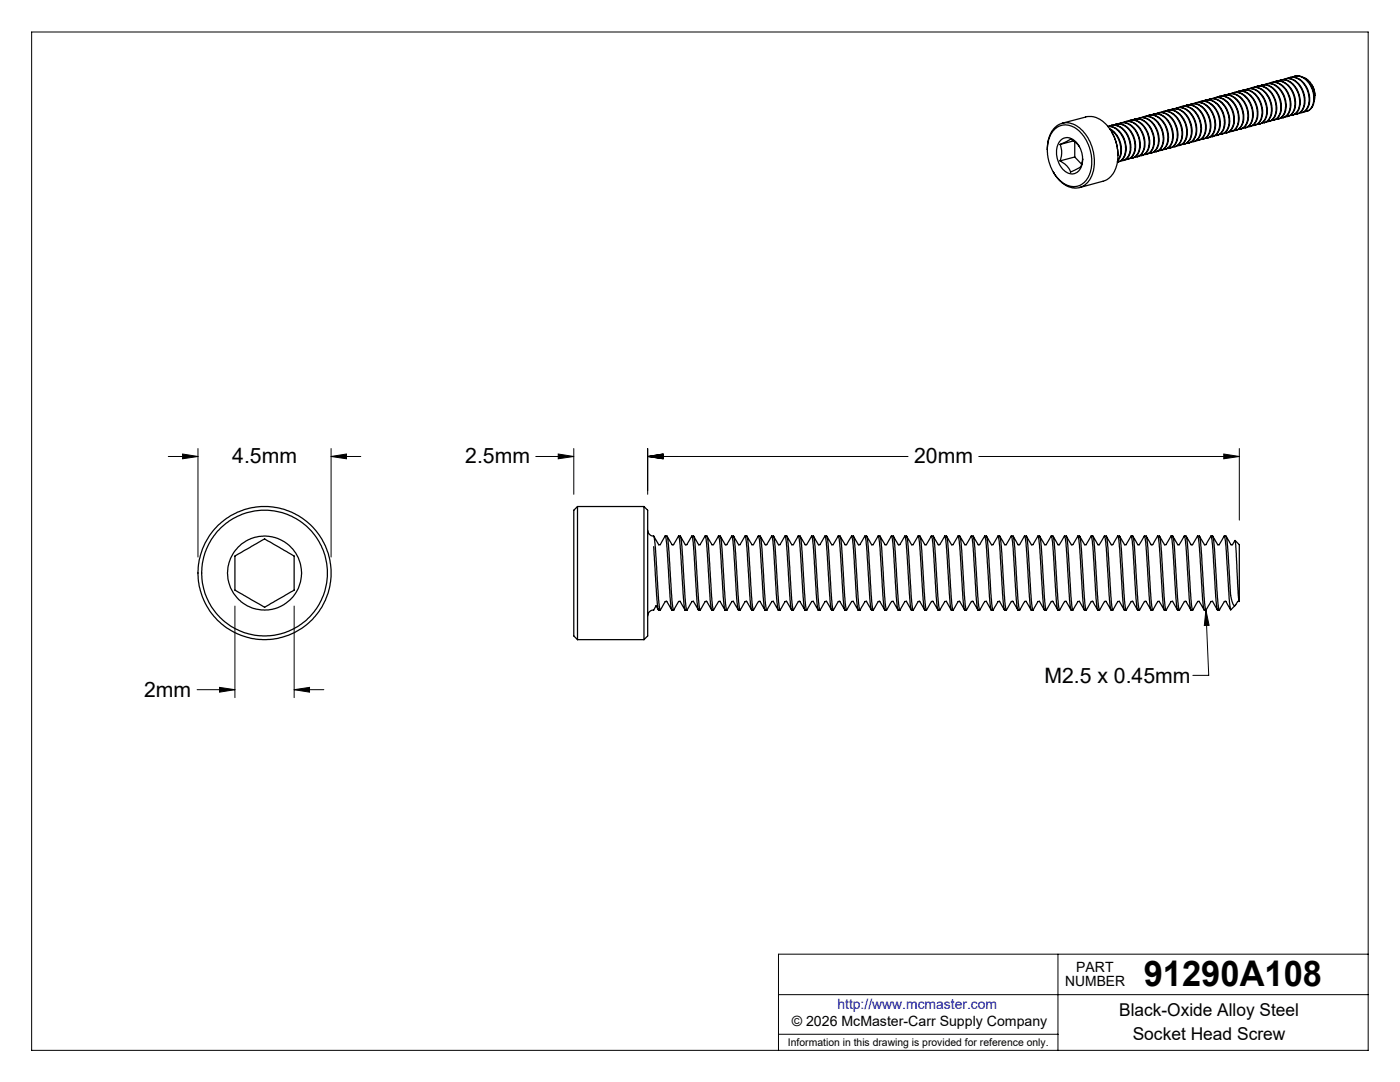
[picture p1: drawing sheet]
<svg xmlns="http://www.w3.org/2000/svg" width="279mm" height="216mm" viewBox="0 0 279 216" stroke-linecap="round" stroke-linejoin="round" font-family="sans-serif">
<g fill="none" stroke="#000" stroke-width=".2">
<path d="M6.3 6.4h266.7v203.2h-266.7zM33.6 91.1h5.9M36.4 90.6l3.1 .5-3.1 .4zM39.5 89.5v21.7M66.1 91.1l3-.5v.9zM66.1 89.5v21.7M66.1 91.1h5.9M106.9 91.1h7.6M111.4 90.6l3.1 .5-3.1 .4zM114.5 89.5v9.1M129.3 91.1l3-.5v.9zM129.3 91.1h51.9"/>
<path d="M129.3 89.5v9.1M195.3 91.1h52M244.2 90.6l3.1 .5-3.1 .4zM247.3 89.5v14.3M39.3 137.6h7.6M43.8 137.2l3.1 .4-3.1 .5zM46.9 120.9v18.3M58.7 137.6l3.1-.4v.9zM58.7 120.9v18.3M58.7 137.6h5.9M240.7 121.7l.6 3.1h-1zM240.7 121.7l.5 13.1h-3.1"/>
<path d="M155.4 198.5h117.6M211.1 190.4v19.2M273 190.4h-117.6v19.2M155.4 206.4h55.7"/>
</g>
<g fill="none" stroke="#000" stroke-width=".25">
<path d="M241.1 19.9a2.62 2.62 0 0 1 3.3 1.4 4.3 4.3 0 0 1 .1 5l-.6 .4-.5 .1M241.4 19.8a3.2 3.2 0 0 1 3.7 2.5 3.5 3.5 0 0 1-.9 4.3l-.4 .2M242 19.6a2.9 2.9 0 0 1 3.7 2 3.8 3.8 0 0 1-.6 4.8l-.8 .2M242.4 19.5a3.1 3.1 0 0 1 3.5 2.2 3.8 3.8 0 0 1-.6 4.6l-.5 .2M242.9 19.4a2.93 2.93 0 0 1 3.7 1.9 3.8 3.8 0 0 1-.5 4.8l-.8 .2M243.3 19.3a3.1 3.1 0 0 1 3.6 2.3 3.7 3.7 0 0 1-.7 4.5l-.5 .1M243.8 19.2a2.9 2.9 0 0 1 3.7 1.9 3.9 3.9 0 0 1-.4 4.7l-.9 .3M244.3 19a3.3 3.3 0 0 1 3.6 2.6 3.4 3.4 0 0 1-1 4.3l-.3 .1M244.8 18.9a2.81 2.81 0 0 1 3.5 1.6 4.1 4.1 0 0 1-.2 5l-.9 .3M245.2 18.8a3.3 3.3 0 0 1 3.7 2.7 3.3 3.3 0 0 1-.9 4.1l-.4 .2M245.7 18.7a2.75 2.75 0 0 1 3.5 1.5 4.4 4.4 0 0 1 0 4.9l-.5 .3-.6 .1M246.1 18.5a3.2 3.2 0 0 1 3.7 2.6 3.5 3.5 0 0 1-.9 4.3l-.4 .1"/>
<path d="M246.7 18.4a2.67 2.67 0 0 1 3.4 1.4 4.4 4.4 0 0 1 .1 5l-.5 .4-.7 .1M247.2 18.2a3.3 3.3 0 0 1 3.4 2.4 3.8 3.8 0 0 1-.6 4.4l-.6 .3M247.2 18.2h-.1M247.6 18.2a2.77 2.77 0 0 1 3.6 1.7 4 4 0 0 1-.3 4.8l-.5 .3h-.4M248 18a3.3 3.3 0 0 1 3.7 2.7 3.3 3.3 0 0 1-1 4.2l-.3 .1M248.6 17.9a2.62 2.62 0 0 1 3.4 1.4 4.2 4.2 0 0 1-.1 5.2l-.4 .2-.6 .1M249 17.7a3.3 3.3 0 0 1 3.6 2.6 3.5 3.5 0 0 1-.9 4.3l-.4 .2M249.5 17.6a2.9 2.9 0 0 1 3.7 2 3.8 3.8 0 0 1-.5 4.7l-.9 .3M249.9 17.5a3.1 3.1 0 0 1 3.4 2 3.8 3.8 0 0 1-.5 4.8l-.5 .2M250.4 17.4a2.93 2.93 0 0 1 3.7 1.9 3.8 3.8 0 0 1-.5 4.8l-.8 .2M250.8 17.3a3.2 3.2 0 0 1 3.7 2.5 3.6 3.6 0 0 1-.8 4.3l-.5 .1M251.4 17.1a2.92 2.92 0 0 1 3.7 1.9 3.9 3.9 0 0 1-.5 4.8l-.9 .3"/>
<path d="M251.8 17a3.1 3.1 0 0 1 3.5 2.2 3.7 3.7 0 0 1-.7 4.6l-.5 .2M252.3 16.9a2.75 2.75 0 0 1 3.5 1.6 4 4 0 0 1-.2 5l-.4 .2-.5 .1M252.7 16.8a3.3 3.3 0 0 1 3.7 2.7 3.3 3.3 0 0 1-1 4.2h-.3M253.3 16.7a2.6 2.6 0 0 1 3.2 1.2 4.5 4.5 0 0 1 .3 5.2l-.5 .3-.7 .1M253.6 16.5a3.4 3.4 0 0 1 3.8 2.7 3.5 3.5 0 0 1-1 4.2l-.4 .1M254.2 16.4a2.71 2.71 0 0 1 3.5 1.6 4.2 4.2 0 0 1-.1 4.9l-.5 .3-.6 .1M254.6 16.2a3.2 3.2 0 0 1 3.6 2.4 3.8 3.8 0 0 1-.6 4.4l-.6 .2M255.1 16.2a2.62 2.62 0 0 1 3.4 1.3 4.1 4.1 0 0 1-.1 5.2l-.5 .3h-.4M255.5 16a3.3 3.3 0 0 1 3.6 2.4 3.6 3.6 0 0 1-.8 4.5l-.4 .1M256.1 15.9a2.8 2.8 0 0 1 3.6 1.7 4 4 0 0 1-.3 4.9l-.4 .2-.6 .1M256.5 15.7a3.3 3.3 0 0 1 3.6 2.6 3.5 3.5 0 0 1-.8 4.3l-.5 .2M257 15.6a2.85 2.85 0 0 1 3.6 1.8 3.9 3.9 0 0 1-.4 4.9l-.8 .2"/>
<path d="M257.4 15.5a3.1 3.1 0 0 1 3.4 2 3.9 3.9 0 0 1-.4 4.7l-.6 .3M258 15.4a2.93 2.93 0 0 1 3.7 1.9 3.7 3.7 0 0 1-.6 4.8l-.8 .2M258.3 15.2a3.2 3.2 0 0 1 3.7 2.6 3.5 3.5 0 0 1-.7 4.2l-.6 .2M260.1 15.5a3.9 3.9 0 0 1 2.2 4.5M261.8 16.9l.4 .8 .2 1.4M209 29.9l.1-1.3 .2-1a3.6 3.6 0 0 1 2.7-3 3.6 3.6 0 0 1 3.8 1.3l1.3 1.6 .9 2.1 .4 2.2-.1 1.6-.2 1.1a3.6 3.6 0 0 1-2.7 2.9 3.6 3.6 0 0 1-3.8-1.3l-.9-.9-.5-.9M210.5 25.8l.2-.2a3.6 3.6 0 0 1 5.2 1.1l.5 .7 .8 1.5 .6 2.1v2.5l-.4 1.4-.4 .7a3.4 3.4 0 0 1-5.5 .3l-.9-.9-.7-1.2-.6-1.5-.2-1.4v-1.9l.2-1.3 .4-.9zM211.6 28.8l1.7-.8a.6 .6 0 0 1 .9 .1l1.2 1.2M211.6 28.8a4.4 4.4 0 0 1 0 3.3M211.7 28l.9-.5 1 .1 1.3 .9 .7 1.1 .4 1.6-.1 1.7-.6 1.2-.8 .5h-1l-.8-.3-.8-.8-.6-.9-.3-1.1-.1-1.6 .3-1.2zM212 24.6l5-1.3a4.9 4.9 0 0 1 4.7 2.8l1 2.2 .4 2.2v1.5l-.3 1.1-.4 1.1-.4 .7a3.4 3.4 0 0 1-1.9 1.3l-4.7 1.2M214.2 28.1l-2.6 .7"/>
<path d="M214.5 31.3l1.4 1.5M214.5 28.3v3M214.5 31.3l-2.9 .8M216 31.6v.1a2.12 2.12 0 0 1-1.7 2.3l-.7 .3a3.9 3.9 0 0 0-2-2.2M221.1 25.2a3.7 3.7 0 0 1 3.5 3.6 2.78 2.78 0 0 1-1.4 3.5M221.1 25.2a3.8 3.8 0 0 1 3.4 3.5 2.95 2.95 0 0 1-1.3 3.6h-.2M221.3 25.2a2.86 2.86 0 0 1 3.6 1.8 4 4 0 0 1-.3 4.8l-.9 .3M221.4 25.7a4.6 4.6 0 0 1 1.8 6.2l-.2 .2M221.5 25.8a4.7 4.7 0 0 1 1.6 6.1v.1M221.7 25a3.3 3.3 0 0 1 3.7 2.6 3.5 3.5 0 0 1-.9 4.3l-.3 .1M221.9 26.3l.9 2.2 .3 1.4v1.1M222.2 24.9a2.9 2.9 0 0 1 3.8 2 3.8 3.8 0 0 1-.5 4.7l-.9 .3"/>
<path d="M222.6 24.8a3.1 3.1 0 0 1 3.6 2.2 3.8 3.8 0 0 1-.7 4.6l-.5 .2M223.2 24.7a2.75 2.75 0 0 1 3.5 1.5 4 4 0 0 1-.3 5.2l-.9 .2M223.6 24.6a3.2 3.2 0 0 1 3.6 2.5 3.6 3.6 0 0 1-.7 4.3l-.5 .1M224.1 32h.1M224.1 24.4a2.78 2.78 0 0 1 3.5 1.6 4.2 4.2 0 0 1-.1 4.9l-.3 .3-.7 .1M224.5 24.3a3.3 3.3 0 0 1 3.7 2.5 3.5 3.5 0 0 1-.8 4.3l-.5 .2M225.1 24.2a2.77 2.77 0 0 1 3.6 1.7 4.1 4.1 0 0 1-.2 4.8l-.4 .3-.7 .1M225.5 24a3.3 3.3 0 0 1 3.7 2.8 3.3 3.3 0 0 1-1 4.1l-.3 .1M226 24a2.62 2.62 0 0 1 3.4 1.3 4.4 4.4 0 0 1 .1 5.1l-.6 .4h-.5M226.4 23.8a3.2 3.2 0 0 1 3.6 2.4 3.6 3.6 0 0 1-.8 4.5l-.4 .1M226.9 23.7a2.71 2.71 0 0 1 3.6 1.6 4 4 0 0 1-.3 5l-.9 .3M227.4 23.5a3.2 3.2 0 0 1 3.5 2.4 3.8 3.8 0 0 1-.6 4.4l-.6 .3"/>
<path d="M227.9 23.4a2.83 2.83 0 0 1 3.6 1.8 4 4 0 0 1-.3 4.8l-.9 .3M228.3 23.3a3.1 3.1 0 0 1 3.5 2.2 3.6 3.6 0 0 1-.7 4.7l-.4 .1M228.8 23.2a2.88 2.88 0 0 1 3.6 1.7 4.1 4.1 0 0 1-.2 4.9l-1 .3M229.2 23a3.3 3.3 0 0 1 3.7 2.6 3.5 3.5 0 0 1-.9 4.3l-.4 .1M229.8 22.9a2.85 2.85 0 0 1 3.6 1.8 3.9 3.9 0 0 1-.4 4.9l-.9 .2M230.2 22.8a3.1 3.1 0 0 1 3.5 2.2 3.8 3.8 0 0 1-.7 4.6l-.4 .2M230.7 22.7a2.75 2.75 0 0 1 3.5 1.5 4 4 0 0 1-.3 5.2l-.9 .2M231.1 22.5a3.2 3.2 0 0 1 3.6 2.6 3.6 3.6 0 0 1-.7 4.3l-.5 .1M231.6 22.4a2.78 2.78 0 0 1 3.6 1.6 4.2 4.2 0 0 1-.1 4.9l-.4 .3-.7 .1M232.1 22.3a3.1 3.1 0 0 1 3.5 2.4 3.8 3.8 0 0 1-.6 4.3l-.6 .3M232.6 22.2a2.77 2.77 0 0 1 3.6 1.7 4.1 4.1 0 0 1-.2 4.8l-.4 .3-.7 .1M233 22a3.3 3.3 0 0 1 3.7 2.8 3.3 3.3 0 0 1-.9 4.1l-.4 .1"/>
<path d="M233.5 21.9a2.62 2.62 0 0 1 3.4 1.4 4.3 4.3 0 0 1 .1 5l-.6 .5h-.5M233.9 21.8a3.2 3.2 0 0 1 3.6 2.4 3.6 3.6 0 0 1-.8 4.4l-.4 .2M234.5 21.7a2.71 2.71 0 0 1 3.5 1.5 3.9 3.9 0 0 1-.4 5.2l-.8 .2M234.9 21.5a2.98 2.98 0 0 1 3.3 1.9 3.8 3.8 0 0 1-.5 4.9l-.5 .2M235.4 21.4a2.93 2.93 0 0 1 3.7 2 3.8 3.8 0 0 1-.5 4.7l-.8 .2M235.8 21.3a3.1 3.1 0 0 1 3.5 2.2 3.6 3.6 0 0 1-.7 4.7l-.4 .1M236.4 21.2a2.88 2.88 0 0 1 3.6 1.9 3.9 3.9 0 0 1-.3 4.7l-1 .3M236.7 21a3.3 3.3 0 0 1 3.7 2.6 3.4 3.4 0 0 1-1 4.3l-.3 .1M237.3 20.9a2.81 2.81 0 0 1 3.5 1.6 4.1 4.1 0 0 1-.2 5l-1 .3M237.7 20.8a3.1 3.1 0 0 1 3.5 2.2 3.8 3.8 0 0 1-.6 4.6l-.5 .2M238.2 20.7a2.75 2.75 0 0 1 3.5 1.5 4.2 4.2 0 0 1 0 5l-.5 .2-.6 .2M238.6 20.5a3.2 3.2 0 0 1 3.7 2.6 3.6 3.6 0 0 1-.8 4.2l-.5 .2"/>
<path d="M239.1 20.4a2.58 2.58 0 0 1 3.3 1.2 4.4 4.4 0 0 1 .3 5.2l-.5 .4-.7 .1M239.6 20.2a3.3 3.3 0 0 1 3.6 2.6 3.5 3.5 0 0 1-.8 4.3l-.5 .2M240.1 20.2a2.77 2.77 0 0 1 3.6 1.7 4.1 4.1 0 0 1-.2 4.8l-.5 .3-.5 .1M240.5 20a3.3 3.3 0 0 1 3.6 2.4 3.6 3.6 0 0 1-.8 4.5l-.4 .1M260.7 22.2h.1M46.9 110.9l5.9-3.4 1.1 .6 4.8 2.8v6.9l-5.9 3.4-2.7-1.6-3.2-1.8zM115.3 101.1v26.5M115.3 101.1l-.8 .7v25.1l.8 .7M115.3 101.1h13.2M128.5 101.1l.8 .7v25.1l-.8 .7M128.5 101.1v26.5M129.3 105.8a1.4 1.4 0 0 0 1.2 1.3l.3 2.2 .6 10.2 .4 2.2 1-1.7h.3"/>
<path d="M130.5 109.1l.6 10.5 .3 2.1M130.5 107l1 1.7M131.4 108.7h.4l1-1.7a7.9 7.9 0 0 1 .4 3.2l.5 8.8 .4 2.7M132.8 107l.4 .1 .1 1 .8 11.6 .3 2 1-1.7h.3M133 119.9l1.1 1.8M133.1 107l1.1 1.7M134.1 108.7h.3M134.4 108.7l1-1.7 .3 1.9 .7 10.4 .3 2.4M135.4 107l.4 .1 .2 1.2 .7 10.9 .4 2.5 1-1.7M135.7 119.9l1 1.8M135.8 107l1 1.7M136.8 108.7h.3"/>
<path d="M137.1 108.7l1-1.7 .3 2.2 .7 10.9 .3 1.6-1-1.8M138.1 107h.4l.1 .9 .8 11.6 .3 2.2 1.1-1.7h.2M138.5 107l1 1.7M139.4 108.7h.3M139.7 108.7l1-1.7a7.9 7.9 0 0 1 .4 3.2l.6 9.4 .4 2.1-1.1-1.8M140.7 107l.4 .1 .2 1 .7 10.8 .4 2.8 1-1.7h.3M141.1 107l1 1.7M142.1 108.7h.3l1-1.7 .4 2.8 .6 10 .3 1.9-1-1.8M143.4 107l.4 .1 .2 1.2 .7 10.9 .4 2.5 1-1.7M143.8 107l1 1.7M144.7 108.7h.3l1-1.7 .4 2.2 .7 10.9 .3 1.6M146 107h.4l.2 1.3 .8 11.7 .3 1.7 1-1.7"/>
<path d="M146.3 119.9l1.1 1.8M146.4 107l1 1.7M147.4 108.7h.3M147.7 108.7l1-1.7 .4 2.5 .6 10.1 .3 2.1M148.7 107l.4 .1 .2 .8 .8 12.3 .3 1.5 1-1.7h.3M149 119.9l1 1.8M149.1 107l1 1.7M150.1 108.7h.3l1-1.7 .4 2.8 .6 10 .3 1.9M151.4 107l.4 .1 .1 1 .8 11.6 .3 2 1.1-1.7M151.7 119.9l.9 1.8M151.7 107l1.1 1.7M152.7 108.7h.3l1-1.7 .4 2.2 .6 10.1 .3 2.4-1-1.8"/>
<path d="M154 107h.4l.2 1.3 .8 11.7 .3 1.7 1-1.7M154.4 107l1 1.7M155.4 108.7h.2l1.1-1.7 .3 2.2 .7 10.4 .3 2.1M156.7 107h.3l.2 .9 .8 11.6 .3 2.2 1-1.7M157 119.9l1 1.8M157.1 107l.9 1.7M158 108.7h.3l1-1.7a7.9 7.9 0 0 1 .4 3.2l.7 10.1 .3 1.4M159.3 107l.4 .1 .2 1 .8 11.6 .2 2 1.1-1.7h.3M159.6 119.9l1 1.8M159.7 107l1 1.7M160.7 108.7h.3l1-1.7 .3 1.9 .6 10.4 .4 2.4M162 107l.4 .1 .2 1.2 .7 10.9 .4 2.5 1-1.7"/>
<path d="M162.3 119.9l1 1.8M162.3 107l1.1 1.7M163.3 108.7h.4M163.6 108.7l1-1.7 .4 2.2 .7 10.9 .3 1.6M164.6 107h.4l.2 .9 .7 11.6 .4 2.2 1-1.7M164.9 119.9l1 1.8M165 107l1 1.7M166 108.7h.3M166.3 108.7l1-1.7a7.9 7.9 0 0 1 .4 3.2l.6 9.4 .3 2.1M167.3 107l.4 .1 .2 1 .7 10.8 .3 2.8 1.1-1.7h.3M167.6 119.9l1 1.8M167.7 107l1 1.7"/>
<path d="M168.7 108.7h.2l1.1-1.7 .4 2.8 .6 10 .3 1.9M170 107l.4 .1 .1 1 .7 11.1 .4 2.5 1-1.7h.3M170.3 119.9l.9 1.8M170.3 107l1 1.7M171.3 108.7h.3M171.6 108.7l1-1.7 .4 2.2 .6 10.9 .4 1.6M172.6 107h.4l.2 1.3 .8 11.7 .3 1.7 1-1.7h.3M172.9 119.9l1 1.8M173 107l1 1.7M174 108.7h.3M174.2 108.7l1.1-1.7 .3 2.5 .6 10.1 .4 2.1M175.3 107l.4 .1 .1 .8 .8 12.3 .3 1.5 1-1.7h.3"/>
<path d="M175.5 119.9l1.1 1.8M175.6 107l1 1.7M176.6 108.7h.3l1-1.7 .4 2.8 .6 10 .3 1.9M177.9 107h.4l.2 1.1 .7 11.6 .4 2 1-1.7h.3M178.2 119.9l1 1.8M178.3 107l1 1.7M179.3 108.7h.3M179.6 108.7l1-1.7 .2 1.1 .7 11.2 .4 2.4M180.6 107l.4 .1 .2 1.2 .7 10.9 .3 2.5 1.1-1.7h.3M180.9 119.9l1 1.8M180.9 107l1.1 1.7M181.9 108.7h.3"/>
<path d="M182.2 108.7l1-1.7 .4 2.2 .6 10.4 .4 2.1-1.1-1.8M183.2 107h.4l.2 .9 .7 11.6 .4 2.2 1-1.7h.3M183.6 107l1 1.7M184.6 108.7h.3M184.9 108.7l1-1.7a7.9 7.9 0 0 1 .4 3.2l.6 10.1 .3 1.4-1-1.8M185.9 107l.4 .1 .2 1 .6 10.8 .4 2.8 1.1-1.7h.2M186.3 107l1 1.7M187.3 108.7h.2l1.1-1.7 .3 1.9 .6 10.4 .4 2.4-1.1-1.8M188.6 107l.3 .1 .3 1.2 .6 10.9 .4 2.5 1-1.7M188.9 107l1 1.7M189.9 108.7h.3M190.2 108.7l1-1.7 .4 2.2 .6 10.9 .3 1.6"/>
<path d="M191.2 107h.4l.2 .9 .6 10.7 .5 3.1 1-1.7M191.5 119.9l1 1.8M191.6 107l1 1.7M192.5 108.7h.4M192.8 108.7l1.1-1.7a38.7 38.7 0 0 1 .6 7.3l.3 5.3 .4 2.1-1.1-1.8M193.9 107l.4 .1 .1 .8 .8 12.3 .3 1.5 1-1.7h.3M194.2 107l1 1.7M195.2 108.7h.3l1-1.7 .4 2.8 .6 10 .3 1.9-1-1.8M196.5 107l.4 .1 .2 1 .7 11.1 .4 2.5 1-1.7M196.9 107l1 1.7M197.9 108.7h.3l1-1.7 .3 2.2 .7 10.9 .3 1.6M199.2 107h.4l.2 1.3 .7 11.7 .3 1.7 1.1-1.7"/>
<path d="M199.5 119.9l.9 1.8M199.5 107l1.1 1.7M200.5 108.7h.3l1.1-1.7 .3 2.5 .6 10.1 .4 2.1M201.8 107l.4 .1 .2 .8 .7 11.6 .4 2.2 1-1.7M202.1 119.9l1 1.8M202.2 107l1 1.7M203.2 108.7h.3l1-1.7a7.9 7.9 0 0 1 .4 3.2l.5 8.8 .4 2.7M204.5 107l.4 .1 .2 1 .7 11.6 .4 2 1-1.7h.2M204.8 119.9l1 1.8M204.9 107l.9 1.7M205.8 108.7h.4M206.1 108.7l1.1-1.7 .3 1.9 .6 10.4 .4 2.4"/>
<path d="M207.2 107l.3 .1 .3 1.2 .6 10.9 .4 2.5 1-1.7M207.4 119.9l1 1.8M207.5 107l1 1.7M208.5 108.7h.3M208.8 108.7l1-1.7 .3 2.2 .7 10.9 .3 1.6M209.8 107h.4l.2 .9 .7 11.6 .4 2.2 1-1.7M210.1 119.9l1 1.8M210.2 107l1 1.7M211.1 108.7h.4M211.4 108.7l1-1.7a7.9 7.9 0 0 1 .5 3.2l.5 9.4 .4 2.1M212.4 107l.5 .1 .1 1 .7 10.8 .4 2.8 1-1.7h.3M212.7 119.9l1 1.8"/>
<path d="M212.8 107l1 1.7M213.8 108.7h.3l1-1.7 .4 2.8 .6 10 .3 1.9M215.1 107l.4 .1 .2 1.2 .7 10.9 .4 2.5 1-1.7h.3M215.4 119.9l1 1.8M215.5 107l1 1.7M216.5 108.7h.3M216.7 108.7l1.1-1.7 .3 2.2 .7 10.9 .3 1.6M217.8 107h.4l.2 1.3 .7 11.7 .3 1.7 1.1-1.7h.2M218.1 119.9l1 1.8M218.1 107l1 1.7M219.1 108.7h.3M219.4 108.7l1.1-1.7 .3 2.5 .6 10.1 .4 2.1"/>
<path d="M220.4 107l.4 .1 .2 .8 .8 12.3 .3 1.5 1-1.7h.3M220.7 119.9l1 1.8M220.8 107l1 1.7M221.8 108.7h.3l1-1.7 .4 2.8 .6 10 .3 1.9M223.1 107l.4 .1 .2 1 .7 11.6 .4 2 1-1.7h.3M223.4 119.9l1 1.8M223.4 107l1.1 1.7M224.4 108.7h.4M224.7 108.7l1-1.7 .4 2.2 .6 10.1 .3 2.4M225.7 107h.4l.2 1.3 .8 11.7 .3 1.7 1-1.7h.3M226 119.9l1 1.8M226.1 107l1 1.7"/>
<path d="M227.1 108.7h.3M227.4 108.7l1-1.7 .3 2.2 .7 10.4 .3 2.1-1-1.8M228.4 107h.3l.3 .9 .7 11.6 .3 2.2 1.1-1.7h.3M228.8 107l1 1.7M229.7 108.7h.3l1-1.7a7.9 7.9 0 0 1 .5 3.2l.6 10.1 .3 1.4-1.1-1.8M231 107l.5 .1 .1 1 .7 10.8 .4 2.8 1-1.7h.3M231.4 107l1 1.7M232.4 108.7h.3l1-1.7 .3 1.9 .7 10.4 .3 2.4M233.7 107l.4 .1 .2 1.2 .7 10.9 .4 2.5 1-1.7M234 119.9l1 1.8M234.1 107l1 1.7M235.1 108.7h.3"/>
<path d="M235.3 108.7l1.1-1.7 .3 2.2 .7 10.9 .3 1.6-1.1-1.8M236.4 107h.3l.2 .9 .8 11.6 .3 2.2 1-1.7M236.7 107l1 1.7M237.7 108.7h.3M238 108.7l1-1.7a7.9 7.9 0 0 1 .4 3.2l.6 9.4 .3 2.1-1-1.8M239 107l.4 .1 .2 1 .7 10.8 .4 2.8 1-1.7h.3M239.4 107l1 1.7M240.4 108.7h.3l1-1.7 .4 2.8 .6 10 .3 1.9-1-1.8M241.7 107l.4 .1 .2 1 .7 11.1 .3 2.5 1.1-1.7M242 107l1.1 1.7M243 108.7h.3l1-1.7 .4 2.2 .6 10.1 .3 2.4M244.3 107h.4l.2 .7 .5 8.3a11.2 11.2 0 0 0 .7 4.6l.2 .3 .2-.1 .5-.8"/>
<path d="M244.6 119.9l1 1.8M244.7 107l1 1.7M246.5 107.9l-.5 .8h-.3M246.5 107.9l.2 2.6 .4 7.9 .2 1.6M246.5 107.8l.8 .9v11.3M247.3 119.9v.1M115.3 127.6h13.2M130.9 120.9l-.4 .8a1.15 1.15 0 0 0-1.2 1.2M130.9 120.9l.5 .8M131.4 121.7h.4M134.1 121.7h.3M136.7 121.7h.4"/>
<path d="M138.1 120h.3M139.4 121.7h.3M142.1 121.7h.3M144.7 121.7h.4M146 120h.4M147.4 121.7h.3M148.7 120h.3M150 121.7h.4M152.7 121.7h.3M154 120h.3M155.3 121.7h.4M156.7 120h.3"/>
<path d="M158 121.7h.3M159.3 120h.3M160.7 121.7h.3M163.3 121.7h.4M164.6 120h.4M166 121.7h.3M167.3 120h.3M168.6 121.7h.3M171.3 121.7h.3M174 121.7h.3M176.6 121.7h.3M179.2 121.7h.4"/>
<path d="M181.9 121.7h.3M184.6 121.7h.3M187.2 121.7h.3M189.9 121.7h.3M191.2 120h.3M192.5 121.7h.4M193.9 120h.3M195.2 121.7h.3M197.8 121.7h.4M199.2 120h.3M200.5 121.7h.3M201.8 120h.3"/>
<path d="M203.2 121.7h.3M204.5 120h.3M205.8 121.7h.4M208.5 121.7h.3M209.8 120h.3M211.1 121.7h.4M212.4 120h.4M213.8 121.7h.3M216.4 121.7h.4M219.1 121.7h.3M221.8 121.7h.3M224.4 121.7h.4"/>
<path d="M227 121.7h.4M229.7 121.7h.3M232.4 121.7h.3M235 121.7h.4M236.4 120h.3M237.7 121.7h.3M239 120h.3M240.3 121.7h.4M243 121.7h.3M244.3 120h.4M246.5 120.8l-.9 .9M247 120h.3"/>
<circle cx="52.8" cy="114.3" r="12.5"/>
<circle cx="52.8" cy="114.3" r="13.3"/>
<circle cx="52.8" cy="114.3" r="7.4"/>
</g>
<path d="M43.8 137.2l3.1 .4-3.1 .5zM58.7 137.6l3.1-.4v.9zM36.4 90.6l3.1 .5-3.1 .4zM66.1 91.1l3-.5v.9zM129.3 91.1l3-.5v.9zM111.4 90.6l3.1 .5-3.1 .4zM129.3 91.1l3-.5v.9zM244.2 90.6l3.1 .5-3.1 .4zM240.7 121.7l.6 3.1h-1z" fill="#000"/>
<text font-size="7.1" x="228.3" y="196.8">91290A108</text>
<g font-size="4.2">
<text x="46.3" y="92.5">4.5mm</text>
<text x="92.8" y="92.5">2.5mm</text>
<text x="182.4" y="92.5">20mm</text>
<text x="208.4" y="136.3">M2.5 x 0.45mm</text>
<text x="28.8" y="139">2mm</text>
</g>
<g font-size="3.5">
<text x="223.4" y="202.8">Black-Oxide Alloy Steel</text>
<text x="226.1" y="207.5">Socket Head Screw</text>
</g>
<g font-size="2.8">
<text x="212.6" y="196.8">NUMBER</text>
<text x="214.8" y="194">PART</text>
<text x="158" y="204.8">© 2026 McMaster-Carr Supply Company</text>
</g>
<text font-size="2.8" fill="#00f" x="167.1" y="201.4">http://www.mcmaster.com</text>
<text font-size="2.1" x="157.3" y="208.6">Information in this drawing is provided for reference only.</text>
</svg>
